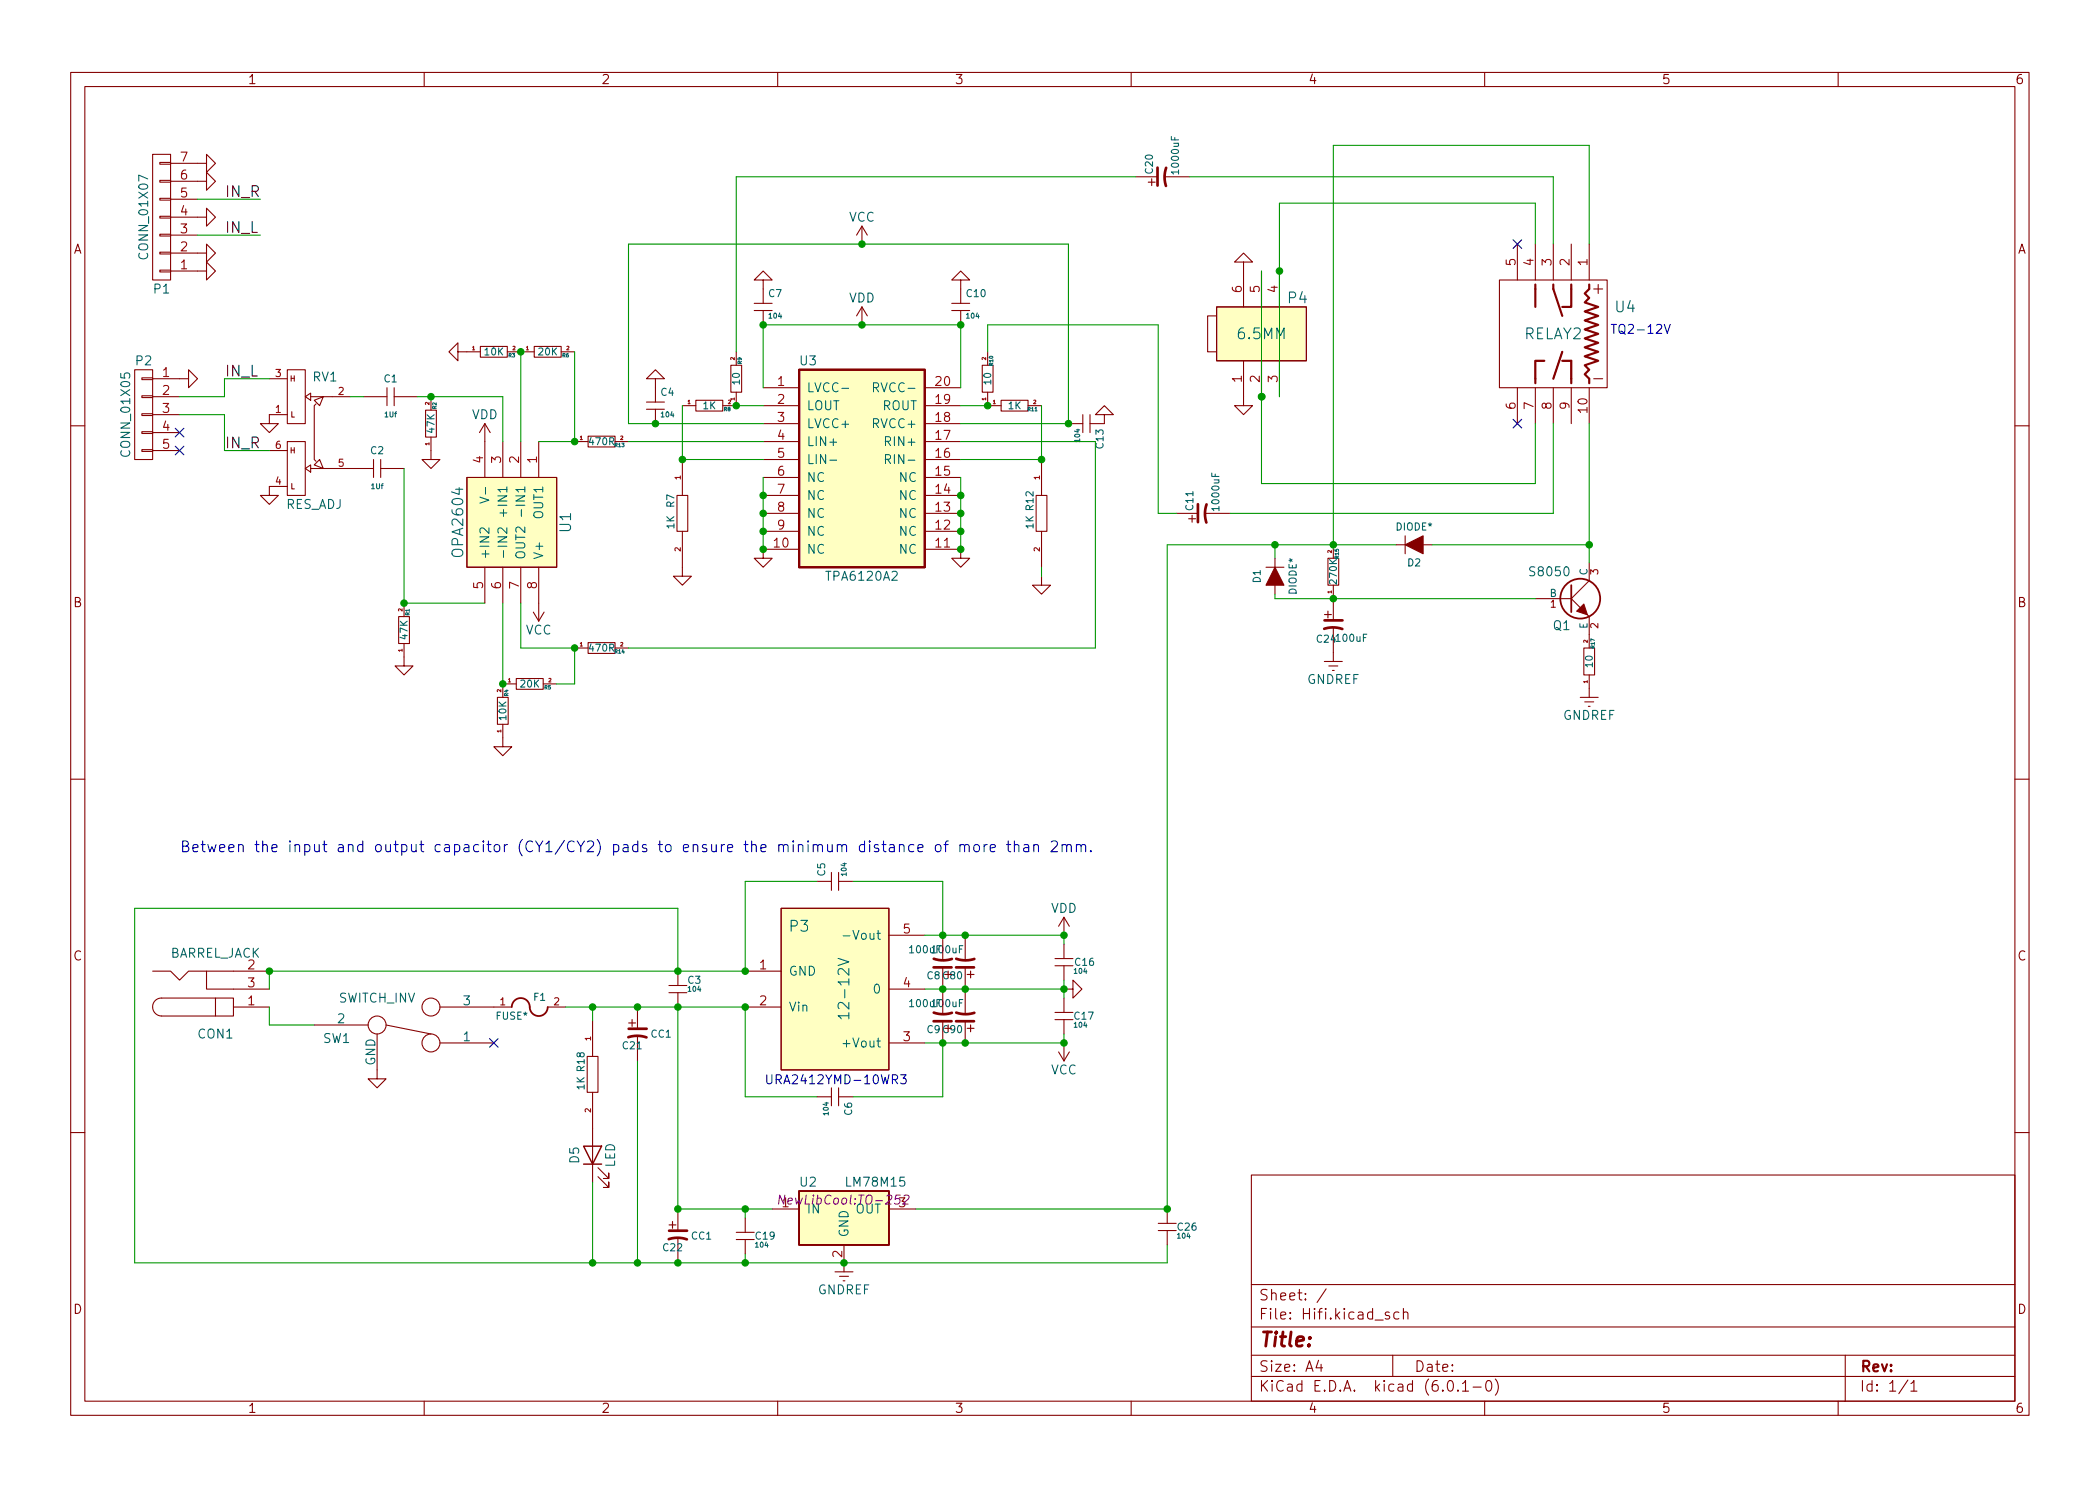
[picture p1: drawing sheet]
<svg xmlns="http://www.w3.org/2000/svg" width="297mm" height="210mm" viewBox="0 0 297 210" stroke-linecap="round" stroke-linejoin="round" font-family="sans-serif">
<g fill="none" stroke="#840000" stroke-width=".15">
<path d="M10 10.2h277v190.1h-277zM12 12.2h273v186.1h-273zM60 10.2v2M110 10.2v2M160 10.2v2M210 10.2v2M260 10.2v2M21.6 21.8h2.5v17.8h-2.5zM22.6 23h1.5v.2h-1.5zM22.6 25.5h1.5v.3h-1.5zM22.6 28.1h1.5v.2h-1.5zM22.6 30.6h1.5v.3h-1.5z"/>
<path d="M22.6 33.1h1.5v.3h-1.5zM22.6 35.7h1.5v.2h-1.5zM22.6 38.2h1.5v.3h-1.5zM24.1 23.1h5.1v-1.3l1.3 1.3-1.3 1.3v-1.3M24.1 30.7h5.1v-1.2l1.3 1.2-1.3 1.3v-1.3M24.1 25.6h5.1v-1.2l1.3 1.2-1.3 1.3v-1.3M24.1 38.3h5.1v-1.2l1.3 1.2-1.3 1.3v-1.3M24.1 35.8h5.1v-1.3l1.3 1.3-1.3 1.3v-1.3M24.1 33.3h3.8M24.1 28.2h3.8M107.9 39.6h1.3l-1.3-1.3-1.2 1.3h1.2v3.3M121.9 32l-.7 1.3"/>
<path d="M121.9 32v2.5M121.9 32l.8 1.3M135.9 39.6h1.3l-1.3-1.3-1.3 1.3h1.3v3.3M160.7 25h3M164.7 25h3.6M175.9 37.1h-1.3l1.3-1.3 1.3 1.3h-1.3v6.3M178.4 38.3v5.1M181 38.3v5.1M212.1 39.6h15.2v15.3h-15.2zM214.6 34.5v5.1M217.2 34.5v5.1M219.7 34.5v5.1"/>
<path d="M222.2 34.5v5.1M224.8 34.5v5.1M19 52.3h2.6v12.7h-2.6zM20.1 58.5h1.5v.3h-1.5zM20.1 56h1.5v.3h-1.5zM20.1 53.5h1.5v.2h-1.5zM21.6 53.6h5.1v-1.3l1.2 1.3-1.2 1.3v-1.3M21.6 58.7h3.8M21.6 56.1h3.8M38.1 53.6h2.5M40.6 52.3h2.6v7.6h-2.6zM40.6 58.7h-2.5v1.2h1.3l-1.3 1.3-1.3-1.3h1.3"/>
<path d="M43.2 56.1l.7-.5v1zM43.9 56.1h5.6M44.4 56.6l1.3-.5-.5 1.3zM44.7 57.1l-.3 .3v7.6l.3 .3M51.4 56.1h3.3M54.7 54.9v2.5M55.8 56.1h3.3M55.8 54.9v2.5M60.2 58h1.5v3.8h-1.5zM61 56.1v1.9M64.8 49.8v-1.3l-1.3 1.3 1.3 1.2v-1.2h3.1M67.9 49h3.9v1.5h-3.9z"/>
<path d="M68.6 59.9v7.7M68.6 59.9l-.8 1.3M68.6 59.9l.7 1.3M71.8 49.8h3.8M75.6 49h3.8v1.5h-3.8zM79.4 49.8h1.9M91.4 56.9h2.6M91.4 57.9h2.6M92.7 53.6h1.3l-1.3-1.3-1.3 1.3h1.3v3.3M92.7 57.9v2M96.5 57.4h1.9M98.4 56.6h3.8v1.6h-3.8z"/>
<path d="M103.4 51.7h1.5v3.8h-1.5zM104.1 55.5v1.9h-1.9M104.1 49.8v1.9M106.7 42.9h2.5M106.7 43.9h2.5M107.9 57.4h5.1M107.9 59.9h5.1M107.9 43.9v2.1M107.9 54.9h5.1M121.9 43.4v2.6M121.9 43.4l-.7 1.3M121.9 43.4l.8 1.3"/>
<path d="M130.8 57.4h5.1M130.8 59.9h5.1M130.8 54.9h5.1M134.6 42.9h2.6M134.6 43.9h2.6M135.9 43.9v2.1M138.9 51.7h1.6v3.8h-1.6zM139.7 55.5v1.9h1.9M139.7 49.8v1.9M141.6 56.6h3.8v1.6h-3.8zM145.4 57.4h1.9M151.1 59.9h2.1"/>
<path d="M153.2 58.7v2.5M154.2 58.7v2.5M156.2 58.7h1.3l-1.3-1.3-1.3 1.3h1.3v1.2h-2M172.1 43.4h12.7v7.6h-12.7zM172.1 44.7h-1.3v5.1h1.3M175.9 51v6.4h-1.3l1.3 1.3 1.3-1.3h-1.3M178.4 51v5.1M181 51v5.1M214.6 54.9v5M217.2 54.9v5M218.4 51h-1.2v2.6M219.7 54.9v5"/>
<path d="M221 51h1.2v2.6M221 49.8l-1.3 3.8M222.2 54.9v5M224.8 54.9v5M225.4 53.6h1.3M225.4 40.9h1.3M226.1 40.3v1.2M10 60.2h2M20.1 63.6h1.5v.3h-1.5zM20.1 61.1h1.5v.2h-1.5zM21.6 63.7h3.8M21.6 61.2h3.8"/>
<path d="M38.1 63.7h2.5M40.6 62.5h2.6v7.6h-2.6zM40.6 68.8h-2.5v1.3h1.3l-1.3 1.3-1.3-1.3h1.3M43.2 66.3l.7-.5v1zM43.9 66.3h8.9M44.4 65.8l.8-.8 .5 1.3zM52.8 65v2.6M53.8 66.3h3.3M53.8 65v2.6M61 61.8v3.2h1.2l-1.2 1.3-1.3-1.3h1.3M66 67.6h12.7v12.7h-12.7zM71.1 62.5v5.1"/>
<path d="M73.7 62.5v5.1M76.2 62.5v5.1M81.3 62.5h1.9M83.2 61.7h3.8v1.5h-3.8zM87 62.5h1.9M95.8 70.1h1.5v5.1h-1.5zM96.5 75.2v6.3h1.3l-1.3 1.3-1.3-1.3h1.3M96.5 65v5.1M107.9 72.6h5.1M107.9 75.2h5.1M107.9 70.1h5.1M107.9 67.6h5.1"/>
<path d="M107.9 65h5.1M107.9 62.5h5.1M113 77.7h-5.1v1.3h1.3l-1.3 1.3-1.2-1.3h1.2M130.8 77.7h5.1v1.3h1.3l-1.3 1.3-1.3-1.3h1.3M130.8 72.6h5.1M130.8 75.2h5.1M130.8 70.1h5.1M130.8 67.6h5.1M130.8 65h5.1M130.8 62.5h5.1M146.6 70.1h1.5v5.1h-1.5zM147.3 65v5.1"/>
<path d="M147.3 75.2v5.1M166.4 72.6h3M170.4 72.6h3.6M180.3 79v1.3M187.8 79h1.6v3.8h-1.6zM188.6 77.1v1.9M197.5 77.1h1.3M198.8 75.8v2.6M201.3 77.1h1.3M224.8 79.6v2.6l-2.6 2.5M285 60.2h2M56.4 87.2h1.5v3.9h-1.5z"/>
<path d="M57.1 91.1v3.1h1.3l-1.3 1.3-1.2-1.3h1.2M57.1 85.3v1.9M68.6 80.3v5M70.4 98.7h1.5v3.8h-1.5zM71.1 80.3v5M73 96h3.8v1.5h-3.8zM73 96.8h-1.9v1.9M73.7 80.3v5M75.4 86.6l.8 1.3M76.2 80.3v7.6M76.8 96.8h1.9M77 86.6l-.8 1.3"/>
<path d="M81.3 91.7h1.9M83.2 90.9h3.8v1.6h-3.8zM87 91.7h1.9M147.3 81.5v1.3h1.3l-1.3 1.3-1.3-1.3h1.3M179.1 80.3h2.5M180.3 82.8v1.3M187.3 93.6h2.6M188 94.2h1.2M188.6 82.8v5M188.6 88.8v4.8M217.2 84.7h5M222.2 84.7l1.3 1.3"/>
<path d="M223.5 98.7h2.6M224 91.7h1.6v3.8h-1.6zM224.2 99.3h1.2M224.5 87l.3 .2v4.5M224.8 95.5v3.2M10 110.2h2M71.1 102.5v3.2h1.3l-1.3 1.2-1.3-1.2h1.3M285 110.2h2M21.6 137.4h2.5l1.3 1.3 1.3-1.3h11.4M29.2 137.4v2.5h8.9M94.6 139.4h2.6M95.9 137.4v2"/>
<path d="M105.4 137.4h5.1M110.5 128.5h15.2v22.9h-15.2zM115.6 124.7h2M117.6 123.4v2.6M118.6 123.4v2.6M118.6 124.7h2M125.7 139.9h5.1M125.7 132.3h5.1M133.3 132.3v3.6M133.3 136.9v6.6M136.5 132.3v3.6M136.5 136.9v6.6"/>
<path d="M149.2 135.6h2.6M149.2 136.6h2.6M150.5 139.9h1.3v-1.2l1.2 1.2-1.2 1.3v-1.3M150.5 129.8v2.5M150.5 133.6v2M150.5 136.6v2.1M150.5 129.8l-.8 1.3M150.5 129.8l.8 1.3M30.5 141.2h2.5v2.6h-2.5zM30.5 141.2h-7.6a1.27 1.27 0 0 0-1.3 1.3 1.27 1.27 0 0 0 1.3 1.3h7.6M33 142.5h5.1M44.4 145h7.7"/>
<path d="M53.3 146.3v6.3h1.3l-1.3 1.3-1.2-1.3h1.2M54.6 145l6.4 1.3M62.2 142.5h10.2M62.2 147.6h7.6M77.5 142.5h2.5M83.1 149.5h1.5v5.1h-1.5zM83.8 144.4v5.1M83.8 154.6v12.7M90.2 142.5v3M90.2 146.6v3.5M94.6 140.5h2.6M95.9 140.5v2"/>
<path d="M105.4 142.5h5.1M115.6 155.2h2M117.6 153.9v2.6M118.6 153.9v2.6M118.6 155.2h2M125.7 147.6h5.1M133.3 144.5v3.1M136.5 144.5v3.1M149.2 143.3h2.6M149.2 144.3h2.6M149.7 148.8l.8 1.3M150.5 141.2v2.1"/>
<path d="M150.5 144.3v2M150.5 147.6v2.5M151.3 148.8l-.8 1.3M10 160.2h2M84.6 166.5l1.5 1.5v-.7v.7h-.8M84.6 165.2l1.5 1.5v-.7v.7h-.8M95.9 171.1v3M95.9 175.1v3.6M104.1 174.4h2.6M104.1 175.4h2.6M105.4 172.3v2.1M105.4 175.4v2"/>
<path d="M109.2 171.1h3.8M118.1 180h2.5M119.4 176.1v3.9M125.7 171.1h3.8M163.8 173.1h2.6M163.8 174.1h2.6M165.1 171.1v2M165.1 174.1v2M177 166.3h108v32h-108zM285 160.2h2M60 198.3v2M110 198.3v2"/>
<path d="M118.7 180.6h1.3M160 198.3v2M177 194.8h108M177 191.8h108M177 187.8h108M177 181.8h108M186.5 192.5l-.4 1h1M186.9 193v1M187.6 182.4l-1.3 1.9M196.5 185.7l-.4-.1-.2 .2 .1 .3 .5 .1 .1 .1-.1 .3h-.1h-.5M197 191.8v3M197.9 185.7l-.5-.1-.3 .3v.4l.2 .3h.1h.5"/>
<path d="M198.5 185.8a.37 .37 0 0 1 .6 0v.8M198.5 185.1v1.5M204.9 195.4a.36 .36 0 0 1 .6 .2 .77 .77 0 0 1-.4 1.2 1 1 0 0 1-.2-1.4zM206.2 196.7l.1 .1h-.1h-.1l.1-.1v.1M206.9 195.8l.4-.5v1.5M206.9 196.8h.8M208.4 196.3h1.1M210 198.3v2M210.4 195.4a.36 .36 0 0 1 .5 .2 .77 .77 0 0 1-.4 1.2 1 1 0 0 1-.1-1.4zM211.5 195.1a1.72 1.72 0 0 1 0 2.3M260 198.3v2M261 191.8v6.5"/>
<path d="M269.9 195.3l-1.3 1.9M270.3 195.8l.4-.5v1.5M270.3 196.8h.9"/>
<circle cx="53.3" cy="145" r="1.27"/>
<circle cx="61" cy="142.5" r="1.27"/>
<circle cx="61" cy="147.6" r="1.27"/>
</g>
<g fill="#ffffc2" stroke="#ffffc2" stroke-width=".14">
<path d="M113 168.5h12.7v7.6h-12.7z"/>
<path d="M110.5 128.5h15.2v22.9h-15.2z"/>
<path d="M172.1 43.4h12.7v7.6h-12.7z"/>
<path d="M66 67.6h12.7v12.7h-12.7z"/>
<path d="M113 52.3h17.8v28h-17.8z"/>
</g>
<g fill="none" stroke="#840000" stroke-width=".25">
<path d="M222.2 82.8v3.8M72.4 142.5a1.27 1.27 0 0 1 1.3-1.3 1.27 1.27 0 0 1 1.2 1.3M74.9 142.5a1.27 1.27 0 0 0 1.3 1.3 1.27 1.27 0 0 0 1.3-1.3M113 168.5h12.7v7.6h-12.7z"/>
<circle cx="223.5" cy="84.7" r="2.82"/>
</g>
<path d="M111 169.1l-.1 1.3-.6-1.3-.2 1.3" fill="none" stroke="#840084" stroke-width=".15"/>
<g fill="none" stroke="#840000" stroke-width=".38">
<path d="M163.7 23.7v2.6M164.9 23.7a4 4 0 0 0 0 2.6M169.4 71.3v2.6M170.7 71.4a4 4 0 0 0-.1 2.5M187.3 89a4 4 0 0 1 2.6 0M187.4 87.8h2.5M132.1 136.9h2.5M132.1 135.7a4 4 0 0 0 2.5 0M135.2 136.9h2.6M135.3 135.7a4 4 0 0 0 2.5 0M88.9 146.8a4 4 0 0 1 2.5 0M88.9 145.6h2.6"/>
<path d="M132.1 144.5h2.5M132.1 143.3a4 4 0 0 0 2.5 0M135.2 144.5h2.6M135.3 143.3a4 4 0 0 0 2.5 0M94.6 175.3a4 4 0 0 1 2.6 .1M94.6 174.1h2.6"/>
</g>
<g fill="none" stroke="#006464" stroke-width=".15">
<path d="M119.1 54.9h.9M123.5 54.8h.7l.1-.2-.1-.3-.2-.1h-.5v1.2M67.9 70.3l1.3 .5-1.3 .4M68.7 69v.9M69.2 74.7v.8l-.8-.7-.2-.1-.2 .1-.1 .1v.3l.1 .2M71.2 72.1v1M71.7 74.7v.8l-.7-.7-.2-.1-.3 .1-.1 .1v.3l.1 .2M73.8 72.1v1M117.4 65.1h1M125.2 65l.6-.1 .2-.2-.1-.3-.2-.1h-.5v1.3M125.2 62.4h.6l.2-.2-.1-.3-.2-.1h-.5v1.3M125.5 65l.5 .6"/>
<path d="M118.5 135.6l1.6 .5-1.6 .5M119.3 132.4h.9M135.5 137.6l.2-.1a.54 .54 0 0 1 .3 .5 .54 .54 0 0 1-.3 .5l-.2-.1-.1-.3zM120.1 143.7h-1.6l.5 .5M120.1 143.3v.9M135.5 145.2l.2-.1a.54 .54 0 0 1 .3 .5 .54 .54 0 0 1-.3 .5l-.2-.1-.1-.3z"/>
</g>
<g fill="#840000" stroke="#840000" stroke-width=".15">
<path d="M180.3 80.3l1.3 2.5h-2.5z"/>
<path d="M198.8 77.1l2.5-1.3v2.6z"/>
<path d="M223 86.5l1-1 .5 1.5z"/>
</g>
<path d="M113 52.3h17.8v28h-17.8zM217.2 40.3v3.1M218.4 51h-1.2v3.2M219.7 40.3v.6l1.3 3.8M221 51h1.2v3.2M221 49.8l-1.3 3.8M222.2 40.3v3.1h-1.2M224.8 40.3v.6l-.6 .6 .6 .7-.6 .6 1.9 .6-1.9 .7 1.9 .6-1.9 .6 1.9 .7-1.9 .6 1.9 .6-1.9 .7 1.9 .6-1.9 .6 1.9 .7-1.9 .6 1.9 .6-1.9 .7 .6 .6-.6 .7 .6 .6v.6" fill="none" stroke="#840000" stroke-width=".3"/>
<path d="M82.5 162.2h2.6l-1.3 2.5zM82.5 164.7h2.6" fill="none" stroke="#840000" stroke-width=".2"/>
<g fill="none" stroke="#0000c2" stroke-width=".15">
<path d="M235.4 45.9l.4 1.3 .5-1.3M129.3 119.6l-.5-.1-.3 .3v.4l.2 .2 .1 .1 .5-.1M132.4 119.6a.41 .41 0 0 1 .4-.1 .41 .41 0 0 1 .3 .3v.4a.41 .41 0 0 1-.4 .3 .41 .41 0 0 1-.4-.3zM133.5 119.5h.6M134.1 119l-.3 .1v.1v1.3M135.8 119.6a.38 .38 0 0 1 .6 .1v.8M135.8 119.5v1M136.4 119.7l.3-.2 .3 .1 .1 .9M137.9 119.6a.41 .41 0 0 1 .6 .2v.4a.41 .41 0 0 1-.4 .3 .41 .41 0 0 1-.4-.3v-.4zM139.2 119.5v1M139.6 119.5l-.3 .1-.1 .2M142.4 119.5h.6"/>
<path d="M142.6 119v1.3l.1 .1 .3 .1M143.5 119.6a.38 .38 0 0 1 .6 .1v.8M143.5 119v1.5M144.9 119.6l.1-.1 .4 .1 .1 .9M145.5 119.9h-.5a.3 .3 0 0 0-.2 .3 .3 .3 0 0 0 .2 .3l.5-.1M146.2 119.6a.38 .38 0 0 1 .7 .1v.8M146.2 119.5v1M148.7 119.1l.2-.1 .5 .1a.41 .41 0 0 1 .1 .5l-.9 .9h1M150.2 119.6a.38 .38 0 0 1 .7 .1v.8M150.2 119.5v1M150.9 119.7l.2-.2 .4 .1v.9M152.3 119.6a.38 .38 0 0 1 .6 .1v.8"/>
<path d="M152.3 119.5v1M152.9 119.7l.2-.2 .4 .1 .1 .9M129.8 120l.8-.1-.1-.3-.4-.1-.3 .2 .1 .7 .2 .1 .4-.1M140.1 120l.7-.1-.1-.3-.4-.1-.2 .2v.7l.2 .1 .4-.1M154.3 120.4h.1l-.1 .1-.1-.1h.1v.1M126.2 152.7h.6l.2-.2-.1-.3-.2-.1h-.5v1.2M126.5 152.7l.5 .6M127.4 152.1h.8l-.5 .5 .4 .1v.5l-.2 .1h-.3l-.2-.1"/>
</g>
<g fill="none" stroke="#009600" stroke-width=".15">
<path d="M27.9 28.2h8.9M27.9 33.3h8.9M160.7 25h-56.6v24.8M168.3 25h51.4v9.5M178.4 38.3v30.1h38.8v-8.5M217.2 34.5v-5.8h-36.2v27.4M224.8 34.5v-13.9h-36.2v56.5M25.4 58.7h6.3v5h6.4M38.1 53.6h-6.4v2.5h-6.3M49.5 56.1h1.9M59.1 56.1h12v6.4M73.7 49.8v12.7"/>
<path d="M81.3 49.8v12.7h-5.1M96.5 57.4v7.6h11.4M104.1 57.4h3.8M107.9 59.9h-19v-25.4h62.2v25.4h-15.2M107.9 54.9v-8.9h28v8.9M135.9 57.4h3.8M139.7 49.8v-3.8h24.1v26.6h2.6M147.3 57.4v7.6h-11.4M178.4 56.1h.1M219.7 59.9v12.7h-45.7M224.8 59.9v19.7M57.1 66.3v19h11.5"/>
<path d="M88.9 62.5h19M107.9 67.6v10.1M135.9 62.5h19v29.2h-66M135.9 67.6v10.1M180.3 77.1v1.9M197.5 77.1h-32.4v94h-35.6M202.6 77.1h22.2M71.1 85.3v11.5M73.7 85.3v6.4h7.6v5.1h-2.6M147.3 80.3v1.2M180.3 84.1v.6h36.9M95.9 137.4v-8.9h-76.9v50.2h146.1v-2.6"/>
<path d="M115.6 124.7h-10.2v12.7h-67.3v2.5M120.6 124.7h12.7v7.6M130.8 132.3h19.7v1.3M130.8 139.9h19.7M150.5 138.7v2.5M38.1 142.5v2.5h6.3M80 142.5h25.4v12.7h10.2M83.8 142.5v1.9M90.2 150.1v28.6M95.9 142.5v28.6h13.3M133.3 147.6v7.6h-12.7M150.5 146.3v1.3h-19.7"/>
<path d="M83.8 167.3v11.4M105.4 171.1v1.2M105.4 177.4v1.3"/>
</g>
<path d="M214 33.9l1.2 1.2M215.2 33.9l-1.2 1.2M214 59.3l1.2 1.2M215.2 59.3l-1.2 1.2M24.8 60.6l1.2 1.2M24.8 63.1l1.2 1.3M26 60.6l-1.2 1.2M26 63.1l-1.2 1.3M69.2 147l1.3 1.2M70.5 147l-1.3 1.2" fill="none" stroke="#000084" stroke-width=".15"/>
<g fill="#009600" stroke="#009600" stroke-width=".15">
<circle cx="105.4" cy="178.7" r=".46"/>
<circle cx="165.1" cy="171.1" r=".46"/>
<circle cx="150.5" cy="147.6" r=".46"/>
<circle cx="119.4" cy="178.7" r=".46"/>
<circle cx="136.5" cy="139.9" r=".46"/>
<circle cx="133.3" cy="132.3" r=".46"/>
<circle cx="136.5" cy="132.3" r=".46"/>
<circle cx="92.7" cy="59.9" r=".46"/>
<circle cx="107.9" cy="77.7" r=".46"/>
<circle cx="96.5" cy="65" r=".46"/>
<circle cx="81.3" cy="91.7" r=".46"/>
<circle cx="61" cy="56.1" r=".46"/>
<circle cx="57.1" cy="85.3" r=".46"/>
<circle cx="71.1" cy="96.8" r=".46"/>
<circle cx="95.9" cy="171.1" r=".46"/>
<circle cx="95.9" cy="178.7" r=".46"/>
<circle cx="105.4" cy="142.5" r=".46"/>
<circle cx="105.4" cy="171.1" r=".46"/>
<circle cx="90.2" cy="178.7" r=".46"/>
<circle cx="83.8" cy="178.7" r=".46"/>
<circle cx="105.4" cy="137.4" r=".46"/>
<circle cx="95.9" cy="142.5" r=".46"/>
<circle cx="95.9" cy="137.4" r=".46"/>
<circle cx="81.3" cy="62.5" r=".46"/>
<circle cx="73.7" cy="49.8" r=".46"/>
<circle cx="104.1" cy="57.4" r=".46"/>
<circle cx="83.8" cy="142.5" r=".46"/>
<circle cx="90.2" cy="142.5" r=".46"/>
<circle cx="38.1" cy="137.4" r=".46"/>
<circle cx="107.9" cy="46" r=".46"/>
<circle cx="135.9" cy="70.1" r=".46"/>
<circle cx="135.9" cy="72.6" r=".46"/>
<circle cx="135.9" cy="75.2" r=".46"/>
<circle cx="135.9" cy="77.7" r=".46"/>
<circle cx="107.9" cy="75.2" r=".46"/>
<circle cx="107.9" cy="72.6" r=".46"/>
<circle cx="107.9" cy="70.1" r=".46"/>
<circle cx="121.9" cy="46" r=".46"/>
<circle cx="121.9" cy="34.5" r=".46"/>
<circle cx="188.6" cy="84.7" r=".46"/>
<circle cx="224.8" cy="77.1" r=".46"/>
<circle cx="180.3" cy="77.1" r=".46"/>
<circle cx="181" cy="38.3" r=".46"/>
<circle cx="188.6" cy="77.1" r=".46"/>
<circle cx="147.3" cy="65" r=".46"/>
<circle cx="151.1" cy="59.9" r=".46"/>
<circle cx="135.9" cy="46" r=".46"/>
<circle cx="139.7" cy="57.4" r=".46"/>
<circle cx="178.4" cy="56.1" r=".46"/>
<circle cx="178.5" cy="56.1" r=".46"/>
<circle cx="133.3" cy="147.6" r=".46"/>
<circle cx="133.3" cy="139.9" r=".46"/>
<circle cx="150.5" cy="139.9" r=".46"/>
<circle cx="136.5" cy="147.6" r=".46"/>
<circle cx="150.5" cy="132.3" r=".46"/>
</g>
<text font-size="2.8" fill="#840000" x="178" y="190.6">Title:</text>
<g font-size="2.1" fill="#0f0f0f">
<text x="31.7" y="27.9">IN_R</text>
<text x="31.7" y="33">IN_L</text>
<text x="31.7" y="53.3">IN_L</text>
<text x="31.7" y="63.4">IN_R</text>
</g>
<g font-size="2.1" fill="#006464">
<text x="182.2" y="42.9">P4</text>
<text x="228.5" y="44.2">U4</text>
<text x="175.2" y="48">6.5MM</text>
<text x="215.5" y="48">RELAY2</text>
<text x="80.8" y="75.3" transform="rotate(-90 80.8 75.3)">U1</text>
<text x="65.5" y="78.6" transform="rotate(-90 65.5 78.6)">OPA2604</text>
<text x="111.7" y="131.8">P3</text>
<text x="120.1" y="143.4" transform="rotate(-90 120.1 143.4)">12-12V</text>
</g>
<text font-size="2.1" fill="#0000c2" x="25.4" y="120.6">Between the input and output capacitor (CY1/CY2) pads to ensure the minimum distance of more than 2mm.</text>
<g font-size="2.1" fill="#840000">
<text x="178" y="184">Sheet: /</text>
<text x="178" y="186.7">File: Hifi.kicad_sch</text>
<text x="178" y="196.9">KiCad E.D.A. kicad (6.0.1-0)</text>
<text x="178" y="194.1">Size: A4</text>
<text x="200" y="194.1">Date:</text>
<text x="263" y="194.1">Rev:</text>
<text x="263" y="196.9">Id: 1/1</text>
</g>
<g font-size="1.8" fill="#840000">
<text x="35" y="11.9">1</text>
<text x="85" y="11.9">2</text>
<text x="135" y="11.9">3</text>
<text x="185" y="11.9">4</text>
<text x="235" y="11.9">5</text>
<text x="285" y="11.9">6</text>
<text x="163.4" y="26.3" transform="rotate(-90 163.4 26.3)">+</text>
<text x="10.3" y="35.9">A</text>
<text x="285.3" y="35.9">A</text>
<text x="169.2" y="73.9" transform="rotate(-90 169.2 73.9)">+</text>
<text x="10.3" y="85.9">B</text>
<text x="187.3" y="87.5">+</text>
<text x="285.3" y="85.9">B</text>
<text x="10.3" y="135.9">C</text>
<text x="285.3" y="135.9">C</text>
<text x="133.6" y="138.4">+</text>
<text x="136.8" y="138.4">+</text>
<text x="88.9" y="145.3">+</text>
<text x="133.6" y="146">+</text>
<text x="136.8" y="146">+</text>
<text x="94.6" y="173.9">+</text>
<text x="10.3" y="185.9">D</text>
<text x="285.3" y="185.9">D</text>
<text x="35" y="199.9">1</text>
<text x="85" y="199.9">2</text>
<text x="135" y="199.9">3</text>
<text x="185" y="199.9">4</text>
<text x="235" y="199.9">5</text>
<text x="285" y="199.9">6</text>
</g>
<g font-size="1.8" fill="#a90000">
<text x="25.5" y="22.9">7</text>
<text x="25.5" y="27.9">5</text>
<text x="25.5" y="25.4">6</text>
<text x="25.5" y="35.6">2</text>
<text x="25.5" y="33">3</text>
<text x="25.5" y="30.5">4</text>
<text x="25.5" y="38.1">1</text>
<text x="175.6" y="41.4" transform="rotate(-90 175.6 41.4)">6</text>
<text x="178.2" y="41.4" transform="rotate(-90 178.2 41.4)">5</text>
<text x="180.7" y="41.4" transform="rotate(-90 180.7 41.4)">4</text>
<text x="214.4" y="37.6" transform="rotate(-90 214.4 37.6)">5</text>
<text x="216.9" y="37.6" transform="rotate(-90 216.9 37.6)">4</text>
<text x="219.5" y="37.6" transform="rotate(-90 219.5 37.6)">3</text>
<text x="222" y="37.6" transform="rotate(-90 222 37.6)">2</text>
<text x="224.5" y="37.6" transform="rotate(-90 224.5 37.6)">1</text>
<text x="23" y="53.3">1</text>
<text x="23" y="55.9">2</text>
<text x="23" y="58.4">3</text>
<text x="110" y="54.6">1</text>
<text x="110" y="57.1">2</text>
<text x="110" y="59.7">3</text>
<text x="132.4" y="59.7">18</text>
<text x="132.4" y="57.1">19</text>
<text x="132.4" y="54.6">20</text>
<text x="175.6" y="54.1" transform="rotate(-90 175.6 54.1)">1</text>
<text x="178.2" y="54.1" transform="rotate(-90 178.2 54.1)">2</text>
<text x="180.7" y="54.1" transform="rotate(-90 180.7 54.1)">3</text>
<text x="214.4" y="57.9" transform="rotate(-90 214.4 57.9)">6</text>
<text x="216.9" y="57.9" transform="rotate(-90 216.9 57.9)">7</text>
<text x="219.5" y="57.9" transform="rotate(-90 219.5 57.9)">8</text>
<text x="222" y="57.9" transform="rotate(-90 222 57.9)">9</text>
<text x="224.5" y="58.4" transform="rotate(-90 224.5 58.4)">10</text>
<text x="23" y="61">4</text>
<text x="23" y="63.5">5</text>
<text x="68.3" y="65.5" transform="rotate(-90 68.3 65.5)">4</text>
<text x="70.9" y="65.5" transform="rotate(-90 70.9 65.5)">3</text>
<text x="73.4" y="65.5" transform="rotate(-90 73.4 65.5)">2</text>
<text x="75.9" y="65.5" transform="rotate(-90 75.9 65.5)">1</text>
<text x="110" y="62.2">4</text>
<text x="110" y="64.8">5</text>
<text x="132.4" y="64.8">16</text>
<text x="132.4" y="62.2">17</text>
<text x="110" y="67.3">6</text>
<text x="110" y="69.8">7</text>
<text x="132.4" y="69.8">14</text>
<text x="132.4" y="67.3">15</text>
<text x="109.5" y="77.5">10</text>
<text x="110" y="72.4">8</text>
<text x="110" y="74.9">9</text>
<text x="132.4" y="77.5">11</text>
<text x="132.4" y="74.9">12</text>
<text x="132.4" y="72.4">13</text>
<text x="68.3" y="83.3" transform="rotate(-90 68.3 83.3)">5</text>
<text x="70.9" y="83.3" transform="rotate(-90 70.9 83.3)">6</text>
<text x="73.4" y="83.3" transform="rotate(-90 73.4 83.3)">7</text>
<text x="75.9" y="83.3" transform="rotate(-90 75.9 83.3)">8</text>
<text x="35.1" y="137.2">2</text>
<text x="107.5" y="137.2">1</text>
<text x="127.8" y="132.1">5</text>
<text x="35.1" y="142.2">1</text>
<text x="35.1" y="139.7">3</text>
<text x="107.5" y="142.2">2</text>
<text x="127.8" y="139.7">4</text>
<text x="127.8" y="147.3">3</text>
<text x="119.1" y="177.9" transform="rotate(-90 119.1 177.9)">2</text>
</g>
<g font-size="1.8" fill="#006464">
<text x="120.1" y="31.4">VCC</text>
<text x="21" y="36.4" transform="rotate(-90 21 36.4)">CONN_01X07</text>
<text x="21.8" y="41.5">P1</text>
<text x="120.1" y="42.8">VDD</text>
<text x="19.2" y="51.7">P2</text>
<text x="44.3" y="54">RV1</text>
<text x="113.2" y="51.7">U3</text>
<text x="66.7" y="59.3">VDD</text>
<text x="114" y="55.5">LVCC-</text>
<text x="114" y="58">LOUT</text>
<text x="124.2" y="55.5">RVCC-</text>
<text x="124.8" y="58">ROUT</text>
<text x="18.4" y="64.3" transform="rotate(-90 18.4 64.3)">CONN_01X05</text>
<text x="114" y="60.6">LVCC+</text>
<text x="114" y="63.1">LIN+</text>
<text x="114" y="65.7">LIN-</text>
<text x="123.8" y="60.6">RVCC+</text>
<text x="125.7" y="63.1">RIN+</text>
<text x="126.2" y="65.7">RIN-</text>
<text x="74.3" y="71.9" transform="rotate(-90 74.3 71.9)">-IN1</text>
<text x="114" y="68.2">NC</text>
<text x="114" y="70.7">NC</text>
<text x="127.2" y="70.7">NC</text>
<text x="127.2" y="68.2">NC</text>
<text x="40.4" y="72">RES_ADJ</text>
<text x="71.8" y="72.4" transform="rotate(-90 71.8 72.4)">+IN1</text>
<text x="76.8" y="73.3" transform="rotate(-90 76.8 73.3)">OUT1</text>
<text x="114" y="73.3">NC</text>
<text x="114" y="75.8">NC</text>
<text x="127.2" y="75.8">NC</text>
<text x="127.2" y="73.3">NC</text>
<text x="69.2" y="79.2" transform="rotate(-90 69.2 79.2)">+IN2</text>
<text x="71.8" y="79.2" transform="rotate(-90 71.8 79.2)">-IN2</text>
<text x="74.3" y="79.2" transform="rotate(-90 74.3 79.2)">OUT2</text>
<text x="76.8" y="79.2" transform="rotate(-90 76.8 79.2)">V+</text>
<text x="114" y="78.4">NC</text>
<text x="117.1" y="82.2">TPA6120A2</text>
<text x="127.2" y="78.4">NC</text>
<text x="216.6" y="81.5">S8050</text>
<text x="74.3" y="89.8">VCC</text>
<text x="219.7" y="89.1">Q1</text>
<text x="184.9" y="96.8">GNDREF</text>
<text x="221.1" y="101.8">GNDREF</text>
<text x="148.6" y="129.2">VDD</text>
<text x="23.9" y="135.5">BARREL_JACK</text>
<text x="120.2" y="133">-Vout</text>
<text x="47.9" y="141.9">SWITCH_INV</text>
<text x="65.5" y="142.2">3</text>
<text x="111.5" y="138">GND</text>
<text x="111.5" y="143.1">Vin</text>
<text x="123.7" y="140.6">0</text>
<text x="28" y="146.9">CON1</text>
<text x="45.7" y="147.6">SW1</text>
<text x="47.8" y="144.8">2</text>
<text x="65.5" y="147.3">1</text>
<text x="119.8" y="148.2">+Vout</text>
<text x="53.1" y="150.8" transform="rotate(-90 53.1 150.8)">GND</text>
<text x="148.6" y="152">VCC</text>
<text x="81.9" y="164.6" transform="rotate(-90 81.9 164.6)">D5</text>
<text x="87" y="165.2" transform="rotate(-90 87 165.2)">LED</text>
<text x="113.2" y="167.9">U2</text>
<text x="119.9" y="167.9">LM78M15</text>
<text x="114" y="171.7">IN</text>
<text x="120" y="175.1" transform="rotate(-90 120 175.1)">GND</text>
<text x="115.6" y="183.1">GNDREF</text>
</g>
<g font-size="1.8" fill="#0000c2">
<text x="227.7" y="47.2">TQ2-12V</text>
<text x="108.1" y="153.4">URA2412YMD-10WR3</text>
</g>
<g font-size="1.8" fill="#840084">
<text x="110.6" y="170.8">1NewLibCool:TO-2523</text>
<text x="121" y="171.7">OUT</text>
</g>
<g font-size="1.4" fill="#006464">
<text x="163.1" y="24.5" transform="rotate(-90 163.1 24.5)">C20</text>
<text x="166.8" y="24.4" transform="rotate(-90 166.8 24.4)">1000uF</text>
<text x="108.7" y="42">C7</text>
<text x="136.8" y="42">C10</text>
<text x="68.6" y="50.3">10K</text>
<text x="76.2" y="50.3">20K</text>
<text x="54.3" y="54.1">C1</text>
<text x="93.5" y="56">C4</text>
<text x="99.4" y="57.9">1K</text>
<text x="104.6" y="54.4" transform="rotate(-90 104.6 54.4)">10</text>
<text x="140.2" y="54.4" transform="rotate(-90 140.2 54.4)">10</text>
<text x="142.6" y="57.9">1K</text>
<text x="52.4" y="64.3">C2</text>
<text x="61.5" y="61.2" transform="rotate(-90 61.5 61.2)">47K</text>
<text x="83.4" y="63">470R</text>
<text x="156.1" y="63.4" transform="rotate(-90 156.1 63.4)">C13</text>
<text x="95.4" y="71.8" transform="rotate(-90 95.4 71.8)">R7</text>
<text x="95.4" y="74.8" transform="rotate(-90 95.4 74.8)">1K</text>
<text x="146.2" y="74.8" transform="rotate(-90 146.2 74.8)">1K R12</text>
<text x="168.8" y="72.1" transform="rotate(-90 168.8 72.1)">C11</text>
<text x="172.5" y="72.1" transform="rotate(-90 172.5 72.1)">1000uF</text>
<text x="197.5" y="75.1">DIODE*</text>
<text x="178.3" y="82.4" transform="rotate(-90 178.3 82.4)">D1</text>
<text x="189.1" y="82.5" transform="rotate(-90 189.1 82.5)">270K</text>
<text x="199.1" y="80.1">D2</text>
<text x="224.5" y="81.4" transform="rotate(-90 224.5 81.4)">C</text>
<text x="183.4" y="84" transform="rotate(-90 183.4 84)">DIODE*</text>
<text x="219.2" y="84.4">B</text>
<text x="224.5" y="89" transform="rotate(-90 224.5 89)">E</text>
<text x="57.6" y="90.4" transform="rotate(-90 57.6 90.4)">47K</text>
<text x="83.4" y="92.2">470R</text>
<text x="186.3" y="90.9">C24</text>
<text x="189.1" y="90.8">100uF</text>
<text x="225.3" y="94.4" transform="rotate(-90 225.3 94.4)">10</text>
<text x="71.6" y="101.8" transform="rotate(-90 71.6 101.8)">10K</text>
<text x="73.7" y="97.3">20K</text>
<text x="116.7" y="123.9" transform="rotate(-90 116.7 123.9)">C5</text>
<text x="128.8" y="134.9">100uF</text>
<text x="131.9" y="134.9">100uF</text>
<text x="152.1" y="136.6">C16</text>
<text x="75.5" y="141.6">F1</text>
<text x="97.3" y="139.2">C3</text>
<text x="128.8" y="142.5">100uF</text>
<text x="131.1" y="138.6">C8</text>
<text x="131.9" y="142.5">100uF</text>
<text x="70.2" y="144.3">FUSE*</text>
<text x="88.1" y="148.5">C21</text>
<text x="92.1" y="146.8">CC1</text>
<text x="131.1" y="146.2">C9</text>
<text x="152" y="144.3">C17</text>
<text x="82.7" y="154.2" transform="rotate(-90 82.7 154.2)">1K R18</text>
<text x="120.5" y="157.8" transform="rotate(-90 120.5 157.8)">C6</text>
<text x="93.8" y="177">C22</text>
<text x="97.8" y="175.4">CC1</text>
<text x="106.9" y="175.4">C19</text>
<text x="166.6" y="174.1">C26</text>
</g>
<g font-size="1.4" fill="#a90000">
<text x="39" y="53.3">3</text>
<text x="39" y="58.4">1</text>
<text x="47.9" y="55.9">2</text>
<text x="39" y="63.5">6</text>
<text x="39" y="68.6">4</text>
<text x="47.9" y="66">5</text>
<text x="226.1" y="81.3" transform="rotate(-90 226.1 81.3)">3</text>
<text x="219.3" y="86">1</text>
<text x="226.1" y="88.9" transform="rotate(-90 226.1 88.9)">2</text>
<text x="70.7" y="142.2">1</text>
<text x="78.3" y="142.2">2</text>
</g>
<g font-size="1.1" fill="#840000">
<text x="41" y="54">H</text>
<text x="41.1" y="59">L</text>
<text x="41" y="64.1">H</text>
<text x="41.1" y="69.2">L</text>
</g>
<g font-size="1.1" fill="#a90000">
<text x="96.3" y="67.9" transform="rotate(-90 96.3 67.9)">1</text>
<text x="147.1" y="67.9" transform="rotate(-90 147.1 67.9)">1</text>
<text x="96.3" y="78" transform="rotate(-90 96.3 78)">2</text>
<text x="147.1" y="78" transform="rotate(-90 147.1 78)">2</text>
<text x="83.6" y="147.2" transform="rotate(-90 83.6 147.2)">1</text>
<text x="83.6" y="157.4" transform="rotate(-90 83.6 157.4)">2</text>
</g>
<g font-size="1" fill="#006464">
<text x="108.8" y="45.1">104</text>
<text x="136.8" y="45.1">104</text>
<text x="54.4" y="59">1Uf</text>
<text x="93.6" y="59">104</text>
<text x="152.8" y="62.5" transform="rotate(-90 152.8 62.5)">104</text>
<text x="52.5" y="69.2">1Uf</text>
<text x="119.7" y="123.8" transform="rotate(-90 119.7 123.8)">104</text>
<text x="152" y="137.8">104</text>
<text x="97.4" y="140.3">104</text>
<text x="152" y="145.4">104</text>
<text x="117.2" y="157.7" transform="rotate(-90 117.2 157.7)">104</text>
<text x="106.9" y="176.5">104</text>
<text x="166.6" y="175.2">104</text>
</g>
<g font-size=".7" fill="#a90000">
<text x="66.8" y="49.5">1</text>
<text x="72.5" y="49.5">2</text>
<text x="74.4" y="49.5">1</text>
<text x="80.1" y="49.5">2</text>
<text x="103.9" y="50.9" transform="rotate(-90 103.9 50.9)">2</text>
<text x="139.4" y="50.9" transform="rotate(-90 139.4 50.9)">2</text>
<text x="60.7" y="57.3" transform="rotate(-90 60.7 57.3)">2</text>
<text x="97.3" y="57.1">1</text>
<text x="103" y="57.1">2</text>
<text x="103.9" y="56.6" transform="rotate(-90 103.9 56.6)">1</text>
<text x="139.4" y="56.6" transform="rotate(-90 139.4 56.6)">1</text>
<text x="140.5" y="57.1">1</text>
<text x="146.2" y="57.1">2</text>
<text x="60.7" y="63" transform="rotate(-90 60.7 63)">1</text>
<text x="82" y="62.2">1</text>
<text x="87.8" y="62.2">2</text>
<text x="188.3" y="83.9" transform="rotate(-90 188.3 83.9)">1</text>
<text x="188.3" y="78.2" transform="rotate(-90 188.3 78.2)">2</text>
<text x="56.9" y="86.5" transform="rotate(-90 56.9 86.5)">2</text>
<text x="56.9" y="92.2" transform="rotate(-90 56.9 92.2)">1</text>
<text x="82" y="91.4">1</text>
<text x="87.8" y="91.4">2</text>
<text x="224.5" y="90.9" transform="rotate(-90 224.5 90.9)">2</text>
<text x="70.9" y="97.9" transform="rotate(-90 70.9 97.9)">2</text>
<text x="71.9" y="96.5">1</text>
<text x="77.6" y="96.5">2</text>
<text x="224.5" y="96.6" transform="rotate(-90 224.5 96.6)">1</text>
<text x="70.9" y="103.6" transform="rotate(-90 70.9 103.6)">1</text>
</g>
<g font-size=".7" fill="#006464">
<text x="71.9" y="50.5">R3</text>
<text x="79.6" y="50.5">R6</text>
<text x="104.9" y="51.5" transform="rotate(-90 104.9 51.5)">R9</text>
<text x="140.5" y="51.7" transform="rotate(-90 140.5 51.7)">R10</text>
<text x="61.7" y="57.9" transform="rotate(-90 61.7 57.9)">R2</text>
<text x="102.4" y="58.2">R8</text>
<text x="145.4" y="58.2">R11</text>
<text x="87" y="63.2">R13</text>
<text x="189.4" y="79" transform="rotate(-90 189.4 79)">R15</text>
<text x="57.9" y="87.1" transform="rotate(-90 57.9 87.1)">R1</text>
<text x="87" y="92.5">R14</text>
<text x="225.6" y="91.7" transform="rotate(-90 225.6 91.7)">R17</text>
<text x="71.9" y="98.5" transform="rotate(-90 71.9 98.5)">R4</text>
<text x="77" y="97.5">R5</text>
</g>
</svg>
